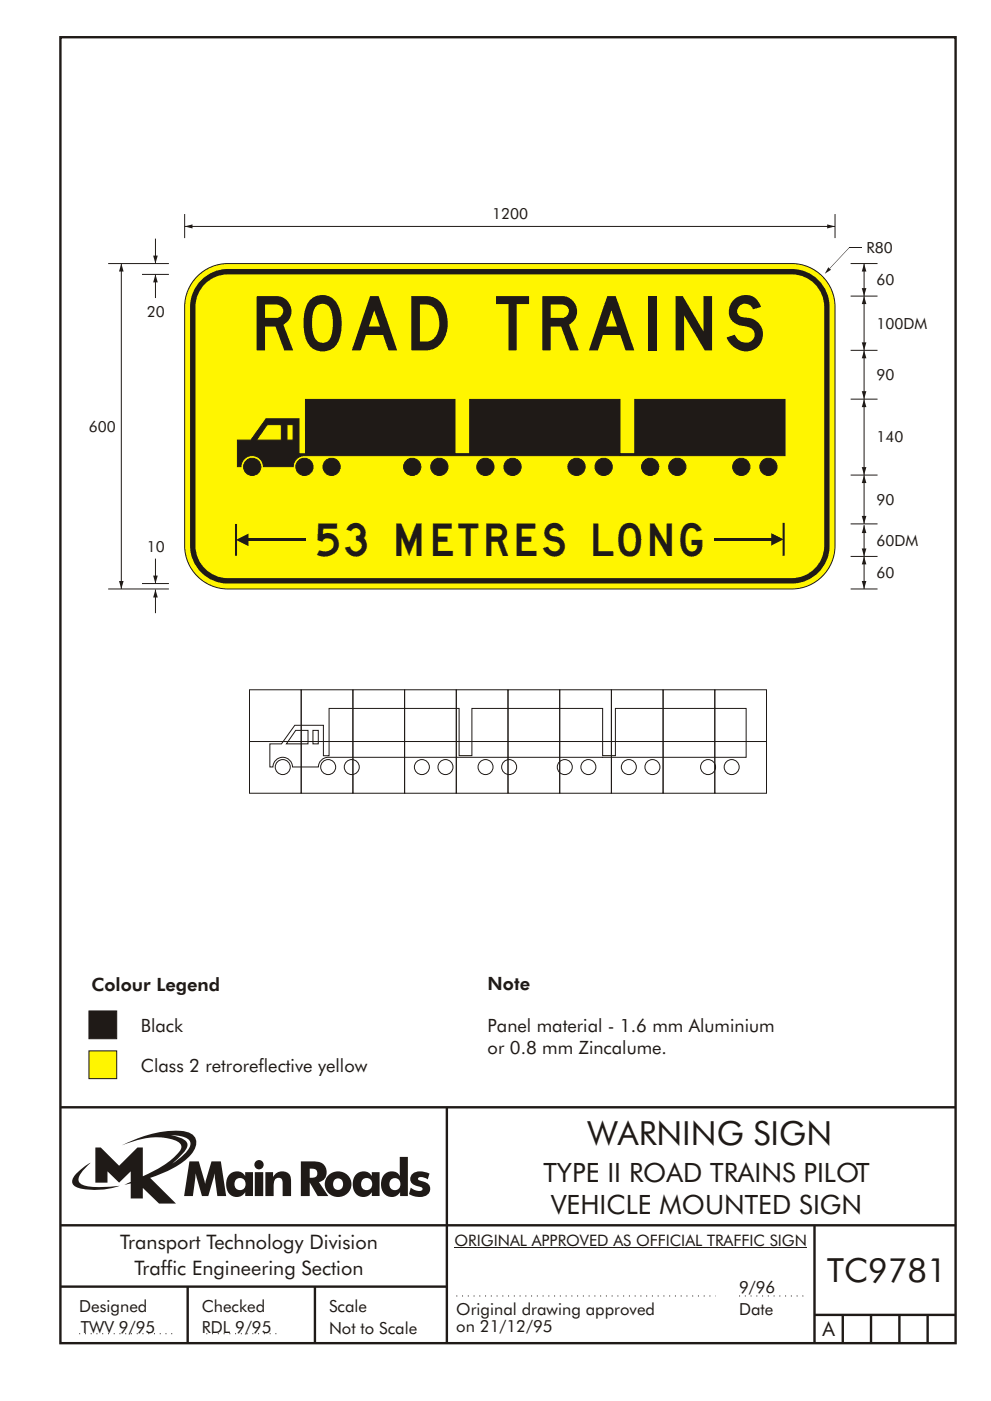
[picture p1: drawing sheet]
<svg xmlns="http://www.w3.org/2000/svg" width="210mm" height="297mm" viewBox="0 0 210 297" stroke-linecap="round" stroke-linejoin="round" font-family="sans-serif">
<g fill="none" stroke="#1f1a17" stroke-width=".51">
<path d="M12.8 7.9h189.9v276.9h-189.9zM12.8 234.8h189.9M94.8 234.7v50.1M12.8 259.8h190.1M172.8 259.8v25M12.8 272.8h82M39.8 272.8v12M66.8 272.8v12M172.8 278.8h30M178.8 278.8v6M184.8 278.8v6M190.8 278.8v6"/>
<path d="M196.8 278.8v6"/>
</g>
<path d="M96.8 274.8h55M156.8 274.8h14M16.8 282.8h20.3M43.8 282.8h15" fill="none" stroke="#1f1a17" stroke-width=".21" stroke-dasharray=".2 1" stroke-linecap="butt"/>
<path d="M36.2 240.6a5.8 5.8 0 0 1 3.9 1.1 1.58 1.58 0 0 1-.2 2.1l-1.1 1.2-2.3 1.7 .9-.8a6.5 6.5 0 0 0 2.4-3.2 2.43 2.43 0 0 0-2.2-1.7zM20.2 243.3v7.4h2.6v-2.3l2.5 2.3 2.4-2.3v2.2l-1.3 .6 1.3-.3v3.2h2.6v-2.2l3.4 3.3h3.6l-5.4-5.5a20.1 20.1 0 0 0 8.6-4.9 3.1 3.1 0 0 0 .8-3.8 3.8 3.8 0 0 0-3.1-1.2 25.1 25.1 0 0 0-12.4 3.1 16.1 16.1 0 0 1 11.2-1.2 1.56 1.56 0 0 1 1.4 1.9 17.9 17.9 0 0 1-8.1 5.8v-6.1h-1.1l-3.9 3.9-3.9-3.9zM16.3 248.7a1.82 1.82 0 0 0-.6 2.6 9.9 9.9 0 0 0 5.8 .9l1.9-.2 2-.6a22.2 22.2 0 0 1-7.7-.1 1.33 1.33 0 0 1-.7-2.2l.9-1.2 1.3-1.4-1.4 .9zM65.7 247.8a1.13 1.13 0 0 1 1.2 .1 1.13 1.13 0 0 1 .4 1.2 1.26 1.26 0 0 1-1.6 .6zM63.8 246.2v7.4h1.9v-2.9l1.7 2.9h2.3l-2-3a2.25 2.25 0 0 0 1.5-2.7 2.25 2.25 0 0 0-2.6-1.7zM69 251.1a2.8 2.8 0 0 0 5.6 0 2.8 2.8 0 0 0-5.6 0zM71.1 250.1a1.15 1.15 0 0 1 1.7 1 1.15 1.15 0 0 1-1.7 1 1.46 1.46 0 0 1 0-2zM75.7 248.9a3.2 3.2 0 0 0 .3 4.6 2.13 2.13 0 0 0 2.9-.7v.8h1.6v-5.1h-1.6v.9a2.07 2.07 0 0 0-3.2-.5zM77.1 250a1.23 1.23 0 0 1 1.6 .3 1.23 1.23 0 0 1-.2 1.7 1.23 1.23 0 0 1-1.7-.2 1.55 1.55 0 0 1 .3-1.8zM84.8 245.3l.1 4.1a2.16 2.16 0 0 0-2.4-1 2.16 2.16 0 0 0-1.6 2 2.52 2.52 0 0 0 2.7 3.3 2.11 2.11 0 0 0 1.3-.9v.8h1.6v-8.3zM83.1 250a1.24 1.24 0 0 1 1.8 1.1 1.24 1.24 0 0 1-1.8 1 1.47 1.47 0 0 1 0-2.1zM87.6 248.8a1.52 1.52 0 0 0-.5 1.7 1.52 1.52 0 0 0 1.5 1 .82 .82 0 0 1 1 .8 2.07 2.07 0 0 1-2.4-.5l-.4 1.4a3.8 3.8 0 0 0 3.9 .1 1.56 1.56 0 0 0 .5-1.7 1.56 1.56 0 0 0-1.4-1.1 1.25 1.25 0 0 1-1.1-.6 1.21 1.21 0 0 1 1.7-.1l.4 .3 .3-1.3a3.7 3.7 0 0 0-3.5 0zM40.2 246.2l-1.1 7.4h1.8l.6-4.8 1.4 4.8h1.3l1.3-4.8 .6 4.8h1.9l-1.1-7.4h-2l-1.4 4.8-1.3-4.8zM48.8 248.9a3.2 3.2 0 0 0 .4 4.6 2.13 2.13 0 0 0 2.8-.7v.8h1.7v-5.1h-1.7v.9a2.07 2.07 0 0 0-3.2-.5zM50.2 250a1.23 1.23 0 0 1 1.7 .3 1.23 1.23 0 0 1-.3 1.7 1.23 1.23 0 0 1-1.6-.2 1.55 1.55 0 0 1 .2-1.8zM54.1 248.5v5.1h1.7v-5.1zM54 246.9a.99 .99 0 0 0 1.9 0 .99 .99 0 0 0-1.9 0zM56.3 248.5v5.1h1.8a5.4 5.4 0 0 1 .3-3.6 .91 .91 0 0 1 1.1-.2 .91 .91 0 0 1 .5 1.1v2.7h1.8v-2.9a2 2 0 0 0-1.4-2.3 2 2 0 0 0-2.5 1.1v-1z" fill-rule="evenodd" fill="#1f1a17"/>
<path d="M96.4 264.5h74.8" fill="none" stroke="#1f1a17" stroke-width=".21"/>
<path d="M18.9 214.3h5.9v5.9h-5.9z" fill-rule="evenodd" fill="#1f1a17" stroke="#1f1a17" stroke-width=".21"/>
<path d="M18.9 222.8h5.9v5.9h-5.9z" fill-rule="evenodd" fill="#fff500" stroke="#1f1a17" stroke-width=".21"/>
<g fill="none" stroke="#1f1a17" stroke-width=".21">
<path d="M52.9 146.2h11v11h-11zM52.9 157.2h11v11h-11zM57.3 157.7h2.4l2.8-3.9h6.1v6.4h1.2v-10h27.6v10h2.7v-10h27.8v10h2.7v-10h27.7v10.4h-88.7a2.07 2.07 0 0 0-2 2h-5.5a2.08 2.08 0 0 0-2.1-2 2.08 2.08 0 0 0-2.1 2h-.6zM62.7 154.9h2.7v2.8h-4.6zM63.9 146.2h11v11h-11zM63.9 157.2h11v11h-11zM66.4 154.9h1.1v2.8h-1.1zM74.9 146.2h10.9v11h-10.9zM74.9 157.2h10.9v11h-10.9zM85.8 146.2h11v11h-11zM85.8 157.2h11v11h-11zM96.8 146.2h11v11h-11z"/>
<path d="M96.8 157.2h11v11h-11zM107.8 146.2h10.9v11h-10.9zM107.8 157.2h10.9v11h-10.9zM118.7 146.2h11v11h-11zM118.7 157.2h11v11h-11zM129.7 146.2h11v11h-11zM129.7 157.2h11v11h-11zM140.7 146.2h11v11h-11zM140.7 157.2h11v11h-11zM151.7 146.2h10.9v11h-10.9zM151.7 157.2h10.9v11h-10.9z"/>
<circle cx="60" cy="162.6" r="1.59"/>
<circle cx="69.6" cy="162.6" r="1.59"/>
<circle cx="74.6" cy="162.6" r="1.59"/>
<circle cx="89.5" cy="162.6" r="1.59"/>
<circle cx="94.5" cy="162.6" r="1.59"/>
<circle cx="103" cy="162.6" r="1.59"/>
<circle cx="108" cy="162.6" r="1.59"/>
<circle cx="119.8" cy="162.6" r="1.59"/>
<circle cx="124.8" cy="162.6" r="1.59"/>
<circle cx="133.4" cy="162.6" r="1.59"/>
<circle cx="138.4" cy="162.6" r="1.59"/>
<circle cx="150.2" cy="162.6" r="1.59"/>
<circle cx="155.2" cy="162.6" r="1.59"/>
</g>
<path d="M41.9 58.6a9.1 9.1 0 0 1 6.4-2.7h119.7a9.2 9.2 0 0 1 9.2 9.1v50.7a9.2 9.2 0 0 1-9.2 9.2h-119.7a9.2 9.2 0 0 1-9.1-9.2v-50.7a9.1 9.1 0 0 1 2.7-6.4z" fill-rule="evenodd" fill="#fff500" stroke="#1f1a17" stroke-width=".21"/>
<path d="M42.7 59.4a8 8 0 0 1 5.6-2.4h119.7a8 8 0 0 1 8 8v50.7a8 8 0 0 1-8 8h-119.7a8 8 0 0 1-8-8v-50.7a8 8 0 0 1 2.4-5.6z" fill-rule="evenodd" fill="#1f1a17"/>
<path d="M43.2 60.5a6.9 6.9 0 0 1 5.1-2.3h119.7a6.9 6.9 0 0 1 6.9 6.8v50.7a6.9 6.9 0 0 1-6.9 6.9h-119.7a6.9 6.9 0 0 1-6.8-6.9v-50.7a6.8 6.8 0 0 1 1.7-4.5z" fill-rule="evenodd" fill="#fff500"/>
<path d="M175.7 56.7l.6 .5-1.3 .8z" fill-rule="evenodd" fill="#1f1a17"/>
<path d="M180.2 52.4l-4.1 4.5z" fill="#1f1a17"/>
<path d="M39.2 48h138M180.2 52.4h2.8" fill="none" stroke="#1f1a17" stroke-width=".21"/>
<g fill="#1f1a17">
<path d="M39.2 48l1.6-.4-1.6 .4 1.6-.4v.8z" fill-rule="evenodd"/>
<path d="M175.5 47.6l1.7 .4-1.7 .4v-.8l1.7 .4z" fill-rule="evenodd"/>
</g>
<path d="M39.2 45.4v5.1M177.2 45.4v5.1" fill="none" stroke="#1f1a17" stroke-width=".21"/>
<path d="M50.1 111.1v6.7M52.6 114.5h12.2" fill="none" stroke="#1f1a17" stroke-width=".43"/>
<path d="M50.1 114.5l2.6-1.4v2.7z" fill="#1f1a17"/>
<path d="M151.6 114.3h12.2M166.3 110.9v6.9" fill="none" stroke="#1f1a17" stroke-width=".43"/>
<path d="M163.6 113l2.7 1.3-2.7 1.4z" fill="#1f1a17"/>
<path d="M183.3 118v6.9" fill="none" stroke="#1f1a17" stroke-width=".21"/>
<g fill="#1f1a17">
<path d="M183.3 118l.5 1.7h-1l.5-1.7 .5 1.7z" fill-rule="evenodd"/>
<path d="M182.8 123.2h1l-.5 1.7 .5-1.7-.5 1.7z" fill-rule="evenodd"/>
</g>
<path d="M183.3 55.9v6.9" fill="none" stroke="#1f1a17" stroke-width=".21"/>
<g fill="#1f1a17">
<path d="M183.3 55.9l.5 1.7h-1l.5-1.7 .5 1.7z" fill-rule="evenodd"/>
<path d="M182.8 61.1h1l-.5 1.7 .5-1.7-.5 1.7z" fill-rule="evenodd"/>
</g>
<path d="M183.3 111.3v6.7" fill="none" stroke="#1f1a17" stroke-width=".21"/>
<g fill="#1f1a17">
<path d="M183.3 111.3l.5 1.7h-1l.5-1.7 .5 1.7z" fill-rule="evenodd"/>
<path d="M182.8 116.3h1l-.5 1.7 .5-1.7-.5 1.7z" fill-rule="evenodd"/>
</g>
<path d="M183.3 100.7v10.4" fill="none" stroke="#1f1a17" stroke-width=".21"/>
<g fill="#1f1a17">
<path d="M183.3 100.7l.5 1.7h-1l.5-1.7 .5 1.7z" fill-rule="evenodd"/>
<path d="M182.8 109.4h1l-.5 1.7 .5-1.7-.5 1.7z" fill-rule="evenodd"/>
</g>
<path d="M183.3 74.3v10.3" fill="none" stroke="#1f1a17" stroke-width=".21"/>
<g fill="#1f1a17">
<path d="M183.3 74.3l.5 1.7h-1l.5-1.7 .5 1.7z" fill-rule="evenodd"/>
<path d="M182.8 82.9h1l-.5 1.7 .5-1.7-.5 1.7z" fill-rule="evenodd"/>
</g>
<path d="M183.3 84.6v16.1" fill="none" stroke="#1f1a17" stroke-width=".21"/>
<g fill="#1f1a17">
<path d="M183.3 84.6l.5 1.7h-1l.5-1.7 .5 1.7z" fill-rule="evenodd"/>
<path d="M182.8 99h1l-.5 1.7 .5-1.7-.5 1.7z" fill-rule="evenodd"/>
</g>
<path d="M183.3 62.8v11.5" fill="none" stroke="#1f1a17" stroke-width=".21"/>
<g fill="#1f1a17">
<path d="M183.3 62.8l.5 1.7h-1l.5-1.7 .5 1.7z" fill-rule="evenodd"/>
<path d="M182.8 72.6h1l-.5 1.7 .5-1.7-.5 1.7z" fill-rule="evenodd"/>
</g>
<path d="M180.5 55.9h5.7M180.5 62.8h5.7M180.5 74.3h5.7M180.5 84.6h5.7M33 118.4v5.3M180.5 118h5.7M180.5 111.1h5.7M180.5 100.7h5.7M180.5 124.9h5.7" fill="none" stroke="#1f1a17" stroke-width=".21"/>
<path d="M50.4 93.3v5.7h.7a2.39 2.39 0 0 1 2.4-2.4 2.39 2.39 0 0 1 2.4 2.4h6.3a2.38 2.38 0 0 1 2.4-2.4h102v-11.9h-31.9v11.5h-3.1v-11.5h-31.9v11.5h-3.2v-11.5h-31.7v11.5h-1.4v-7.4h-7l-3.2 4.5zM60.9 90h1.3v3.3h-1.3zM56.7 90l-2.3 3.3h5.3v-3.3zM126.2 99a1.85 1.85 0 0 0 3.7 0 1.85 1.85 0 0 0-3.7 0zM161.2 99a1.85 1.85 0 0 0 3.7 0 1.85 1.85 0 0 0-3.7 0zM106.9 99a1.85 1.85 0 0 0 3.7 0 1.85 1.85 0 0 0-3.7 0zM141.9 99a1.83 1.83 0 0 0 3.6 0 1.83 1.83 0 0 0-3.6 0zM91.4 99a1.83 1.83 0 0 0 3.6 0 1.83 1.83 0 0 0-3.6 0zM68.5 99a1.85 1.85 0 0 0 3.7 0 1.85 1.85 0 0 0-3.7 0zM120.5 99a1.83 1.83 0 0 0 3.6 0 1.83 1.83 0 0 0-3.6 0zM155.4 99a1.85 1.85 0 0 0 3.7 0 1.85 1.85 0 0 0-3.7 0zM101.2 99a1.83 1.83 0 0 0 3.6 0 1.83 1.83 0 0 0-3.6 0zM136.1 99a1.85 1.85 0 0 0 3.7 0 1.85 1.85 0 0 0-3.7 0zM85.6 99a1.85 1.85 0 0 0 3.7 0 1.85 1.85 0 0 0-3.7 0zM62.8 99a1.83 1.83 0 0 0 3.6 0 1.83 1.83 0 0 0-3.6 0zM51.7 99a1.83 1.83 0 0 0 3.6 0 1.83 1.83 0 0 0-3.6 0z" fill-rule="evenodd" fill="#1f1a17" stroke="#1f1a17" stroke-width=".21"/>
<path d="M32.5 122h1l-.5 1.7z" fill-rule="evenodd" fill="#1f1a17"/>
<path d="M33 50.6v5.3" fill="none" stroke="#1f1a17" stroke-width=".21"/>
<path d="M32.5 54.2h1l-.5 1.7z" fill-rule="evenodd" fill="#1f1a17"/>
<path d="M33 125v5" fill="none" stroke="#1f1a17" stroke-width=".21"/>
<path d="M33 125l.5 1.7h-1l.5-1.7 .5 1.7z" fill-rule="evenodd" fill="#1f1a17"/>
<path d="M33 58.2v5" fill="none" stroke="#1f1a17" stroke-width=".21"/>
<path d="M33 58.2l.5 1.7h-1l.5-1.7 .5 1.7z" fill-rule="evenodd" fill="#1f1a17"/>
<path d="M25.7 55.9v69" fill="none" stroke="#1f1a17" stroke-width=".21"/>
<g fill="#1f1a17">
<path d="M25.7 55.9l.5 1.7h-.9l.4-1.7 .5 1.7z" fill-rule="evenodd"/>
<path d="M25.3 123.2h.9l-.5 1.7 .5-1.7-.5 1.7z" fill-rule="evenodd"/>
</g>
<path d="M23 55.9h12.8M30.1 58.2h5.7M23 124.9h12.8M30.1 123.7h5.7" fill="none" stroke="#1f1a17" stroke-width=".21"/>
<text font-size="11.5" fill="#1f1a17" x="54.5" y="74.3">ROAD TRAINS</text>
<g font-size="7.1" fill="#1f1a17">
<text x="124.7" y="242.9">WARNING SIGN</text>
<text x="175.5" y="271.8">TC9781</text>
</g>
<text font-size="6.9" fill="#1f1a17" x="67.3" y="117.8">53 METRES LONG</text>
<g font-size="5.6" fill="#1f1a17">
<text x="115.3" y="250.6">TYPE II ROAD TRAINS PILOT</text>
<text x="116.9" y="257.4">VEHICLE MOUNTED SIGN</text>
</g>
<g font-size="4.2" fill="#1f1a17">
<text x="25.5" y="264.8">Transport Technology Division</text>
<text x="28.5" y="270.4">Traffic Engineering Section</text>
<text x="174.5" y="283.4">A</text>
</g>
<g font-size="3.9" fill="#1f1a17">
<text x="103.5" y="209.9">Note</text>
<text x="19.4" y="210">Colour Legend</text>
<text x="29.9" y="218.7">Black</text>
<text x="103.5" y="218.7">Panel material - 1.6 mm Aluminium</text>
<text x="29.9" y="227.2">Class 2 retroreflective yellow</text>
<text x="103.5" y="223.4">or 0.8 mm Zincalume.</text>
</g>
<g font-size="3.5" fill="#1f1a17">
<text x="156.8" y="274">9/96</text>
<text x="16.8" y="278.2">Designed</text>
<text x="42.8" y="278.2">Checked</text>
<text x="69.8" y="278.2">Scale</text>
<text x="96.8" y="278.8">Original drawing approved</text>
<text x="156.8" y="278.8">Date</text>
<text x="17.1" y="282.6">TWV 9/95</text>
<text x="42.8" y="282.6">RDL 9/95</text>
<text x="69.8" y="282.8">Not to Scale</text>
<text x="96.8" y="282.5">on 21/12/95</text>
</g>
<text font-size="3.4" fill="#1f1a17" x="96.4" y="264.1">ORIGINAL APPROVED AS OFFICIAL TRAFFIC SIGN</text>
<g font-size="3.2" fill="#1f1a17">
<text x="104.4" y="46.4">1200</text>
<text x="183.9" y="53.5">R80</text>
<text x="186" y="60.5">60</text>
<text x="31.1" y="67.3">20</text>
<text x="186" y="69.7">100DM</text>
<text x="186" y="80.6">90</text>
<text x="18.9" y="91.6">600</text>
<text x="186" y="93.8">140</text>
<text x="186" y="107">90</text>
<text x="31.1" y="117">10</text>
<text x="186" y="115.8">60DM</text>
<text x="186" y="122.6">60</text>
</g>
</svg>
